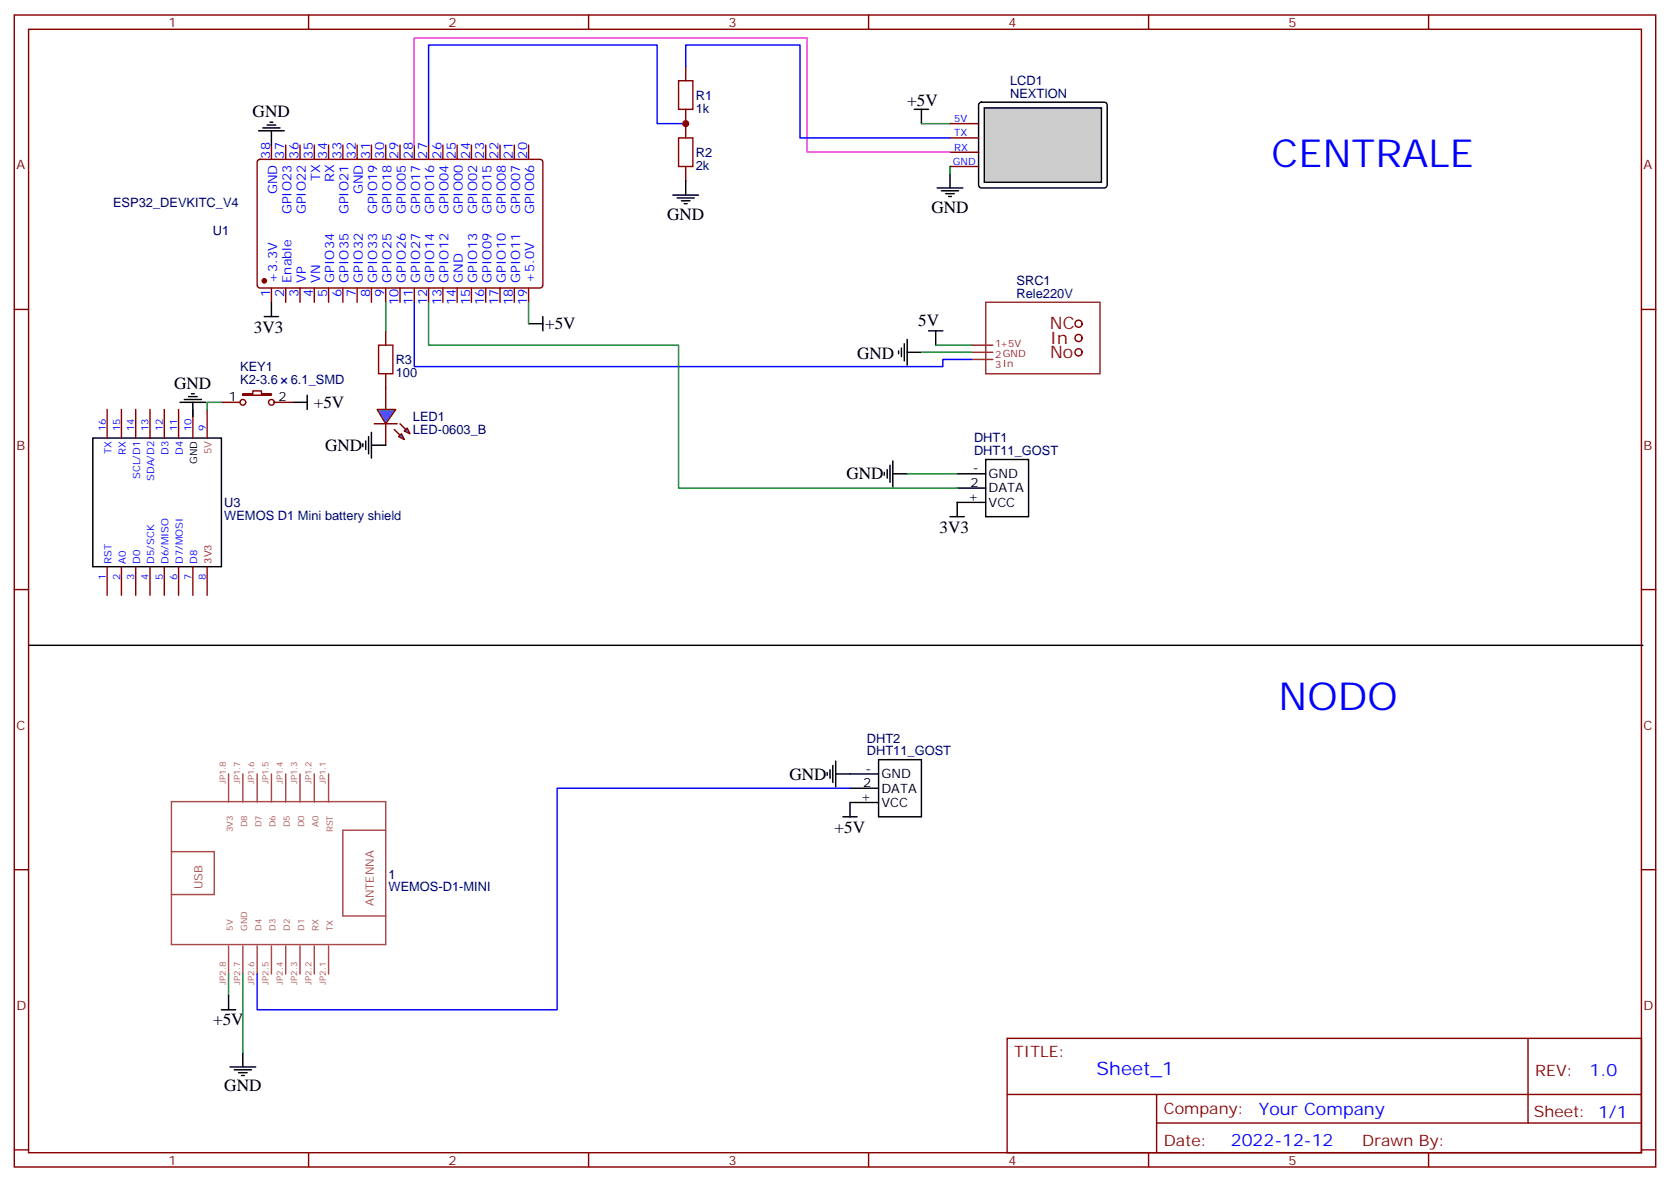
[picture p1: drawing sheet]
<svg xmlns="http://www.w3.org/2000/svg" width="412mm" height="292mm" viewBox="0 0 412 292" stroke-linecap="round" stroke-linejoin="round" font-family="sans-serif">
<g fill="none" stroke="#870000" stroke-width=".35">
<path d="M3.5 3.7h405.4v284.3h-405.4zM7.1 7.2h398.2v277.3h-398.2zM76.2 3.7v3.5M145.3 3.7v3.5M214.5 3.7v3.5M283.6 3.7v3.5M352.8 3.7v3.5M63.7 39.5l.5-.2h69.1a.71 .71 0 0 1 .8 .7v30.4a.76 .76 0 0 1-.8 .7h-69.1a.76 .76 0 0 1-.7-.7v-30.4zM67 35.8v3.5M70.6 35.8v3.5M74.1 35.8v3.5M77.6 35.8v3.5"/>
<path d="M81.1 35.8v3.5M84.7 35.8v3.5M88.2 35.8v3.5M91.7 35.8v3.5M95.2 35.8v3.5M98.8 35.8v3.5M102.3 35.8v3.5M105.8 35.8v3.5M109.4 35.8v3.5M112.9 35.8v3.5M116.4 35.8v3.5M119.9 35.8v3.5"/>
<path d="M123.5 35.8v3.5M127 35.8v3.5M130.5 35.8v3.5M3.5 76.4h3.6M67 71.1v3.5M70.6 71.1v3.5M74.1 71.1v3.5M77.6 71.1v3.5M81.1 71.1v3.5M84.7 71.1v3.5M88.2 71.1v3.5M91.7 71.1v3.5"/>
<path d="M95.2 71.1v3.5M98.8 71.1v3.5M102.3 71.1v3.5M105.8 71.1v3.5M109.4 71.1v3.5M112.9 71.1v3.5M116.4 71.1v3.5M119.9 71.1v3.5M123.5 71.1v3.5M127 71.1v3.5M130.5 71.1v3.5M405.3 76.4h3.6"/>
<path d="M3.5 145.5h3.6M405.3 145.5h3.6M3.5 214.7h3.6M405.3 214.7h3.6M248.7 256.3h156.6v28.2h-156.6zM377.3 256.3v20.9M248.7 270.1h156.5M285.6 277.2h119.6M285.6 270.1v14.2M3.5 283.8h3.6M76.2 284.5v3.5M145.3 284.5v3.5"/>
<path d="M214.5 284.5v3.5M283.6 284.5v3.5M352.8 284.5v3.5M405.3 283.8h3.6"/>
</g>
<circle cx="65.3" cy="69.3" r=".53" fill="#870000" stroke="#870000" stroke-width=".35"/>
<path d="M241.9 25.4l.5-.2h30.3a.71 .71 0 0 1 .7 .7v19.8a.76 .76 0 0 1-.7 .7h-30.3a.76 .76 0 0 1-.7-.7v-19.8z" fill="#fff" stroke="#000" stroke-width=".35"/>
<path d="M243.1 26.6h28.9v18.4h-28.9z" fill="#ccc" stroke="#000" stroke-width=".35"/>
<g fill="none" stroke="#870000" stroke-width=".35">
<path d="M169.3 16.4v3.5M169.3 27v7M234.6 30.5h7.1M234.6 34h7.1M234.6 37.6h7.1M169.3 41.1v3.5M234.6 41.1h7.1M26.5 101.1v7M30 101.1v7M33.5 101.1v7M37 101.1v7M40.6 101.1v7"/>
<path d="M44.1 101.1v7M47.6 101.1v7M51.2 101.1v7M26.5 139.9v7M30 139.9v7M33.5 139.9v7M37 139.9v7M40.6 139.9v7M44.1 139.9v7M47.6 139.9v7M51.2 139.9v7"/>
<circle cx="266.3" cy="79.9" r=".88"/>
<circle cx="266.3" cy="87" r=".88"/>
<circle cx="266.3" cy="83.4" r=".88"/>
</g>
<path d="M243.4 74.6h28.2v17.7h-28.2zM239.9 87h5.3M239.9 88.7h5.3M239.9 85.2h5.3" fill="none" stroke="#8c2424" stroke-width=".35"/>
<g fill="none" stroke="#000" stroke-width=".35">
<path d="M63.9 32.3h6.3M64.9 31.6h4.2M66 30.9h2.1M66.7 30.2h.7M67 32.3v3.5M225.8 27h3.5M227.5 27v3.5M166.2 48.2h6.3M167.2 48.9h4.2M168.3 49.6h2.1M169 50.3h.7M169.3 44.6v3.6"/>
<path d="M231.4 46.4h6.4M232.5 47.1h4.2M233.5 47.8h2.2M234.2 48.5h.7M234.6 42.9v3.5M65.3 78.1h3.5M67 74.6v3.5M44.4 99.3h6.4M45.5 98.6h4.2M46.6 97.9h2.1M47.3 97.2h.7M47.6 99.3v3.5"/>
<path d="M72.3 99.3h3.5M75.8 97.5v3.6M221.9 86.6v.7M222.6 85.9v2.1M223.3 84.8v4.3M224 87h3.5M224 83.8v6.3M229.3 81.7h3.5M231.1 81.7v3.5M22.9 108.1h31.8v31.8h-31.8zM218.4 116.6v.7M219.1 115.9v2.1"/>
<path d="M219.8 114.8v4.3M220.5 116.9h3.5M220.5 113.8v6.3M236.4 116.9h7M243.4 113.4h10.6v14.1h-10.6zM234.6 127.5h3.5M236.4 120.5h7M243.4 124h-7v3.5"/>
</g>
<path d="M227.5 30.5h7.1M234.6 41.1v1.8M227.5 87h12.4M231.1 85.2h8.8M224 116.9h12.4" fill="none" stroke="#008700" stroke-width=".35"/>
<path d="M102.3 35.8v-26.5h97v28.3h35.3" fill="none" stroke="#f0f" stroke-width=".35"/>
<path d="M167.6 19.9h3.5v7.1h-3.5zM167.6 34h3.5v7.1h-3.5z" fill="none" stroke="#a10000" stroke-width=".35"/>
<path d="M169.3 16.4v-5.3h28.3v22.9h37M169.3 30.5h-7v-19.4h-56.5v24.7M102.3 74.6v15.9h130.5v-1.8h7.1" fill="none" stroke="#00f" stroke-width=".35"/>
<path d="M93.1 101.1h4.6l-2.5 3.5z" fill="#09f" stroke="#870000" stroke-width=".35"/>
<path d="M92.4 104.6h5.7z" fill="#f00" stroke="#870000" stroke-width=".35"/>
<g fill="#870000" stroke="#870000" stroke-width=".35">
<path d="M98.8 104.6l1.4 1.4z"/>
<path d="M97.4 106l1.4 1.4z"/>
</g>
<g fill="#09f" stroke="#870000" stroke-width=".35">
<path d="M100.5 105.7l.7 1.4-1.4-.7z"/>
<path d="M98.4 107.8l.7-.7 .7 1.4z"/>
</g>
<g fill="none" stroke="#870000" stroke-width=".35">
<path d="M54.7 99.3h4.6M60 97.2h2.4v-.7h2.2v.7h2.4v.3h-7zM67.7 99.3h4.6M95.2 81.7v3.5M95.2 92.3v8.8M95.2 104.6v5.3"/>
<circle cx="60" cy="99.3" r=".71"/>
<circle cx="67" cy="99.3" r=".71"/>
</g>
<g fill="none" stroke="#000" stroke-width=".35">
<path d="M130.5 79.9h3.6M134.1 78.1v3.6M89.6 109.5v.7M90.3 108.8v2.1M91 107.8v4.2M91.7 109.9h3.5M91.7 106.7v6.4M7.1 159.3h398.6M204.3 190.7v.7M205 190v2.1M205.7 188.9v4.2M206.4 191h10.6"/>
<path d="M206.4 187.9v6.3M209.9 194.6h7.1M217 187.5h10.5v14.1h-10.5zM217 198.1h-7.1v3.5M208.1 201.6h3.6M54.7 249.2h3.5M56.4 245.7v3.5M60 259.8v3.5M56.8 263.3h6.3M57.9 264.1h4.2M58.9 264.8h2.1M59.6 265.5h.7"/>
</g>
<path d="M93.5 85.2h3.5v7.1h-3.5z" fill="none" stroke="#a10000" stroke-width=".35"/>
<path d="M95.2 74.6v7.1M105.8 74.6v10.6h61.8v35.3h68.8M130.5 74.6v5.3M54.7 99.3h-3.5v1.8M56.4 240.4v5.3M60 240.4v19.4" fill="none" stroke="#008700" stroke-width=".35"/>
<g fill="none" stroke="#a64a4a" stroke-width=".35">
<path d="M42.3 197.9h52.9v35.2h-52.9zM56.4 191v7M60 191v7M63.5 191v7M67 191v7M70.6 191v7M74.1 191v7M77.6 191v7M81.1 191v7M42.3 210.2h10.6v10.6h-10.6M95.2 204.9h-10.5v21.2h10.5M56.4 233.5v6.9"/>
<path d="M60 233.5v6.9M63.5 233.5v6.9M67 233.5v6.9M70.6 233.5v6.9M74.1 233.5v6.9M77.6 233.5v6.9M81.1 233.5v6.9"/>
</g>
<path d="M209.9 194.6h-72.3v54.6h-74.1v-8.8" fill="none" stroke="#00f" stroke-width=".35"/>
<circle cx="169.3" cy="30.5" r=".88" fill="#c00"/>
<g font-size="9.5" fill="#00f">
<text x="314" y="41.1">CENTRALE</text>
<text x="315.7" y="175.2">NODO</text>
</g>
<text font-size="4.6" fill="#00f" x="270.8" y="265.3">Sheet_1</text>
<g font-size="4.2">
<text x="62.4" y="28.9">GND</text>
<text x="224" y="26.3">+5V</text>
<text x="230" y="52.5">GND</text>
<text x="164.8" y="54.2">GND</text>
<text x="62.7" y="82.1">3V3</text>
<text x="134.6" y="81.3">+5V</text>
<text x="226.7" y="80.5">5V</text>
<text x="211.7" y="88.7">GND</text>
<text x="43" y="96">GND</text>
<text x="77.5" y="100.7">+5V</text>
<text x="80.3" y="111.3">GND</text>
<text x="209" y="118.3">GND</text>
<text x="232" y="131.5">3V3</text>
<text x="194.9" y="192.4">GND</text>
<text x="206.1" y="205.5">+5V</text>
<text x="52.6" y="253.1">+5V</text>
<text x="55.4" y="269.3">GND</text>
</g>
<g font-size="4.2" fill="#800">
<text x="259.3" y="81.3">NC</text>
<text x="259.3" y="84.8">In</text>
<text x="259.3" y="88.4">No</text>
</g>
<g font-size="4.2" fill="#00f">
<text x="392.5" y="265.6">1.0</text>
<text x="310.9" y="275.1">Your Company</text>
<text x="304" y="282.9">2022-12-12</text>
</g>
<g font-size="3.9" fill="#800">
<text x="250.5" y="260.9">TITLE:</text>
<text x="379.1" y="265.6">REV:</text>
<text x="287.4" y="275.1">Company:</text>
<text x="378.7" y="275.7">Sheet: 1/1</text>
<text x="287.4" y="282.8">Date:</text>
<text x="336.4" y="282.8">Drawn By:</text>
</g>
<g font-size="3.2" fill="#800">
<text x="41.6" y="6.7">1</text>
<text x="110.8" y="6.7">2</text>
<text x="179.9" y="6.7">3</text>
<text x="249.1" y="6.7">4</text>
<text x="318.2" y="6.7">5</text>
<text x="4.1" y="41.8">A</text>
<text x="405.9" y="41.8">A</text>
<text x="4.1" y="110.9">B</text>
<text x="405.9" y="110.9">B</text>
<text x="4.1" y="180.1">C</text>
<text x="405.9" y="180.1">C</text>
<text x="4.1" y="249.2">D</text>
<text x="405.9" y="249.2">D</text>
<text x="41.6" y="287.5">1</text>
<text x="110.8" y="287.5">2</text>
<text x="179.9" y="287.5">3</text>
<text x="249.1" y="287.5">4</text>
<text x="318.2" y="287.5">5</text>
</g>
<g font-size="3.2" fill="#000080">
<text x="249.4" y="21">LCD1</text>
<text x="171.8" y="27.8">1k</text>
<text x="171.8" y="24.6">R1</text>
<text x="249.4" y="24.2">NEXTION</text>
<text x="171.8" y="41.9">2k</text>
<text x="171.8" y="38.7">R2</text>
<text x="27.9" y="51.1">ESP32_DEVKITC_V4</text>
<text x="52.6" y="58.1">U1</text>
<text x="251" y="70.4">SRC1</text>
<text x="251" y="73.6">Rele220V</text>
<text x="97.7" y="89.9">R3</text>
<text x="59.3" y="94.7">K2-3.6</text>
<text x="59.3" y="91.5">KEY1</text>
<text x="71.8" y="94.7">6.1_SMD</text>
<text x="97.7" y="93.1">100</text>
<text x="102" y="107.2">LED-0603_B</text>
<text x="102" y="104">LED1</text>
<text x="240.5" y="112.4">DHT11_GOST</text>
<text x="240.5" y="109.2">DHT1</text>
<text x="55.4" y="125.1">U3</text>
<text x="55.4" y="128.2">WEMOS D1 Mini battery shield</text>
<text x="214.1" y="183.3">DHT2</text>
<text x="214.1" y="186.4">DHT11_GOST</text>
<text x="96" y="219.8">WEMOS-D1-MINI</text>
<text x="96" y="216.9">1</text>
</g>
<g font-size="3.2" fill="#00f">
<text x="66.7" y="39.2" transform="rotate(-90 66.7 39.2)">38</text>
<text x="70.2" y="39.2" transform="rotate(-90 70.2 39.2)">37</text>
<text x="73.7" y="39.2" transform="rotate(-90 73.7 39.2)">36</text>
<text x="77.3" y="39.2" transform="rotate(-90 77.3 39.2)">35</text>
<text x="80.8" y="39.2" transform="rotate(-90 80.8 39.2)">34</text>
<text x="84.3" y="39.2" transform="rotate(-90 84.3 39.2)">33</text>
<text x="87.8" y="39.2" transform="rotate(-90 87.8 39.2)">32</text>
<text x="91.4" y="39.2" transform="rotate(-90 91.4 39.2)">31</text>
<text x="94.9" y="39.2" transform="rotate(-90 94.9 39.2)">30</text>
<text x="98.4" y="39.2" transform="rotate(-90 98.4 39.2)">29</text>
<text x="102" y="39.2" transform="rotate(-90 102 39.2)">28</text>
<text x="105.5" y="39.2" transform="rotate(-90 105.5 39.2)">27</text>
<text x="109" y="39.2" transform="rotate(-90 109 39.2)">26</text>
<text x="112.5" y="39.2" transform="rotate(-90 112.5 39.2)">25</text>
<text x="116.1" y="39.2" transform="rotate(-90 116.1 39.2)">24</text>
<text x="119.6" y="39.2" transform="rotate(-90 119.6 39.2)">23</text>
<text x="123.1" y="39.2" transform="rotate(-90 123.1 39.2)">22</text>
<text x="126.6" y="39.2" transform="rotate(-90 126.6 39.2)">21</text>
<text x="130.2" y="39.2" transform="rotate(-90 130.2 39.2)">20</text>
<text x="68.4" y="47.9" transform="rotate(-90 68.4 47.9)">GND</text>
<text x="79" y="44.8" transform="rotate(-90 79 44.8)">TX</text>
<text x="82.5" y="45" transform="rotate(-90 82.5 45)">RX</text>
<text x="89.6" y="47.9" transform="rotate(-90 89.6 47.9)">GND</text>
<text x="72" y="52.9" transform="rotate(-90 72 52.9)">GPIO23</text>
<text x="75.5" y="52.9" transform="rotate(-90 75.5 52.9)">GPIO22</text>
<text x="86.1" y="52.9" transform="rotate(-90 86.1 52.9)">GPIO21</text>
<text x="93.1" y="52.9" transform="rotate(-90 93.1 52.9)">GPIO19</text>
<text x="96.7" y="52.9" transform="rotate(-90 96.7 52.9)">GPIO18</text>
<text x="100.2" y="52.9" transform="rotate(-90 100.2 52.9)">GPIO05</text>
<text x="103.7" y="52.9" transform="rotate(-90 103.7 52.9)">GPIO17</text>
<text x="107.2" y="52.9" transform="rotate(-90 107.2 52.9)">GPIO16</text>
<text x="110.8" y="52.9" transform="rotate(-90 110.8 52.9)">GPIO04</text>
<text x="114.3" y="52.9" transform="rotate(-90 114.3 52.9)">GPIO00</text>
<text x="117.8" y="52.9" transform="rotate(-90 117.8 52.9)">GPIO02</text>
<text x="121.4" y="52.9" transform="rotate(-90 121.4 52.9)">GPIO15</text>
<text x="124.9" y="52.9" transform="rotate(-90 124.9 52.9)">GPIO08</text>
<text x="128.4" y="52.9" transform="rotate(-90 128.4 52.9)">GPIO07</text>
<text x="131.9" y="52.9" transform="rotate(-90 131.9 52.9)">GPIO06</text>
<text x="68.4" y="69.8" transform="rotate(-90 68.4 69.8)">+3.3V</text>
<text x="72" y="69.8" transform="rotate(-90 72 69.8)">Enable</text>
<text x="75.5" y="69.8" transform="rotate(-90 75.5 69.8)">VP</text>
<text x="79" y="69.8" transform="rotate(-90 79 69.8)">VN</text>
<text x="82.5" y="69.8" transform="rotate(-90 82.5 69.8)">GPIO34</text>
<text x="86.1" y="69.8" transform="rotate(-90 86.1 69.8)">GPIO35</text>
<text x="89.6" y="69.8" transform="rotate(-90 89.6 69.8)">GPIO32</text>
<text x="93.1" y="69.8" transform="rotate(-90 93.1 69.8)">GPIO33</text>
<text x="96.7" y="69.8" transform="rotate(-90 96.7 69.8)">GPIO25</text>
<text x="100.2" y="69.8" transform="rotate(-90 100.2 69.8)">GPIO26</text>
<text x="103.7" y="69.8" transform="rotate(-90 103.7 69.8)">GPIO27</text>
<text x="107.2" y="69.8" transform="rotate(-90 107.2 69.8)">GPIO14</text>
<text x="110.8" y="69.8" transform="rotate(-90 110.8 69.8)">GPIO12</text>
<text x="114.3" y="69.8" transform="rotate(-90 114.3 69.8)">GND</text>
<text x="117.8" y="69.8" transform="rotate(-90 117.8 69.8)">GPIO13</text>
<text x="121.4" y="69.8" transform="rotate(-90 121.4 69.8)">GPIO09</text>
<text x="124.9" y="69.8" transform="rotate(-90 124.9 69.8)">GPIO10</text>
<text x="128.4" y="69.8" transform="rotate(-90 128.4 69.8)">GPIO11</text>
<text x="131.9" y="69.8" transform="rotate(-90 131.9 69.8)">+5.0V</text>
<text x="66.7" y="73.3" transform="rotate(-90 66.7 73.3)">1</text>
<text x="70.2" y="73.3" transform="rotate(-90 70.2 73.3)">2</text>
<text x="73.7" y="73.3" transform="rotate(-90 73.7 73.3)">3</text>
<text x="77.3" y="73.3" transform="rotate(-90 77.3 73.3)">4</text>
<text x="80.8" y="73.3" transform="rotate(-90 80.8 73.3)">5</text>
<text x="84.3" y="73.3" transform="rotate(-90 84.3 73.3)">6</text>
<text x="87.8" y="73.3" transform="rotate(-90 87.8 73.3)">7</text>
<text x="91.4" y="73.3" transform="rotate(-90 91.4 73.3)">8</text>
<text x="94.9" y="73.3" transform="rotate(-90 94.9 73.3)">9</text>
<text x="98.4" y="75.3" transform="rotate(-90 98.4 75.3)">10</text>
<text x="102" y="75.3" transform="rotate(-90 102 75.3)">11</text>
<text x="105.5" y="75.3" transform="rotate(-90 105.5 75.3)">12</text>
<text x="109" y="75.3" transform="rotate(-90 109 75.3)">13</text>
<text x="112.5" y="75.3" transform="rotate(-90 112.5 75.3)">14</text>
<text x="116.1" y="75.3" transform="rotate(-90 116.1 75.3)">15</text>
<text x="119.6" y="75.3" transform="rotate(-90 119.6 75.3)">16</text>
<text x="123.1" y="75.3" transform="rotate(-90 123.1 75.3)">17</text>
<text x="126.6" y="75.3" transform="rotate(-90 126.6 75.3)">18</text>
<text x="130.2" y="75.3" transform="rotate(-90 130.2 75.3)">19</text>
</g>
<g font-size="3.2">
<text x="56.5" y="99">1</text>
<text x="68.8" y="99">2</text>
<text x="240.2" y="116.6">-</text>
<text x="244.1" y="118">GND</text>
<text x="239.1" y="123.6">+</text>
<text x="239.6" y="120.1">2</text>
<text x="244.1" y="121.5">DATA</text>
<text x="244.1" y="125.1">VCC</text>
<text x="213.8" y="190.7">-</text>
<text x="212.6" y="197.7">+</text>
<text x="213.2" y="194.2">2</text>
<text x="217.7" y="192.1">GND</text>
<text x="217.7" y="195.6">DATA</text>
<text x="217.7" y="199.1">VCC</text>
</g>
<g font-size="2.8" fill="#a54b4b">
<text x="50" y="219.4" transform="rotate(-90 50 219.4)">USB</text>
<text x="92.3" y="223.6" transform="rotate(-90 92.3 223.6)">ANTENNA</text>
</g>
<g font-size="2.5" fill="#00f">
<text x="235.7" y="30.2">5V</text>
<text x="235.7" y="33.7">TX</text>
<text x="235.3" y="40.7">GND</text>
<text x="235.7" y="37.2">RX</text>
<text x="26.1" y="106.4" transform="rotate(-90 26.1 106.4)">16</text>
<text x="29.6" y="106.4" transform="rotate(-90 29.6 106.4)">15</text>
<text x="33.2" y="106.4" transform="rotate(-90 33.2 106.4)">14</text>
<text x="36.7" y="106.4" transform="rotate(-90 36.7 106.4)">13</text>
<text x="40.2" y="106.4" transform="rotate(-90 40.2 106.4)">12</text>
<text x="43.7" y="106.4" transform="rotate(-90 43.7 106.4)">11</text>
<text x="47.3" y="106.4" transform="rotate(-90 47.3 106.4)">10</text>
<text x="50.8" y="106.4" transform="rotate(-90 50.8 106.4)">9</text>
<text x="27.5" y="112" transform="rotate(-90 27.5 112)">TX</text>
<text x="31" y="112.2" transform="rotate(-90 31 112.2)">RX</text>
<text x="41.6" y="112.3" transform="rotate(-90 41.6 112.3)">D3</text>
<text x="45.2" y="112.3" transform="rotate(-90 45.2 112.3)">D4</text>
<text x="34.6" y="118.2" transform="rotate(-90 34.6 118.2)">SCL/D1</text>
<text x="38.1" y="118.7" transform="rotate(-90 38.1 118.7)">SDA/D2</text>
<text x="26.1" y="143.2" transform="rotate(-90 26.1 143.2)">1</text>
<text x="27.5" y="139.2" transform="rotate(-90 27.5 139.2)">RST</text>
<text x="29.6" y="143.2" transform="rotate(-90 29.6 143.2)">2</text>
<text x="31" y="139.2" transform="rotate(-90 31 139.2)">A0</text>
<text x="33.2" y="143.2" transform="rotate(-90 33.2 143.2)">3</text>
<text x="34.6" y="139.2" transform="rotate(-90 34.6 139.2)">D0</text>
<text x="36.7" y="143.2" transform="rotate(-90 36.7 143.2)">4</text>
<text x="38.1" y="139.2" transform="rotate(-90 38.1 139.2)">D5/SCK</text>
<text x="40.2" y="143.2" transform="rotate(-90 40.2 143.2)">5</text>
<text x="41.6" y="139.2" transform="rotate(-90 41.6 139.2)">D6/MISO</text>
<text x="43.7" y="143.2" transform="rotate(-90 43.7 143.2)">6</text>
<text x="45.2" y="139.2" transform="rotate(-90 45.2 139.2)">D7/MOSI</text>
<text x="47.3" y="143.2" transform="rotate(-90 47.3 143.2)">7</text>
<text x="48.7" y="139.2" transform="rotate(-90 48.7 139.2)">D8</text>
<text x="50.8" y="143.2" transform="rotate(-90 50.8 143.2)">8</text>
</g>
<g font-size="2.5" fill="#8d2323">
<text x="245.7" y="88.4">2GND</text>
<text x="245.7" y="85.5">1+5V</text>
<text x="245.7" y="90.8">3In</text>
</g>
<text font-size="2.5" fill="#f60" x="52.2" y="112.1" transform="rotate(-90 52.2 112.1)">5V</text>
<text font-size="2.5" x="48.7" y="114.5" transform="rotate(-90 48.7 114.5)">GND</text>
<text font-size="2.5" fill="#f00" x="52.2" y="139.2" transform="rotate(-90 52.2 139.2)">3V3</text>
<g font-size="2.1" fill="#a54b4b">
<text x="55.7" y="193.6" transform="rotate(-90 55.7 193.6)">JP1.8</text>
<text x="59.3" y="193.6" transform="rotate(-90 59.3 193.6)">JP1.7</text>
<text x="62.8" y="193.6" transform="rotate(-90 62.8 193.6)">JP1.6</text>
<text x="66.3" y="193.6" transform="rotate(-90 66.3 193.6)">JP1.5</text>
<text x="69.9" y="193.6" transform="rotate(-90 69.9 193.6)">JP1.4</text>
<text x="73.4" y="193.6" transform="rotate(-90 73.4 193.6)">JP1.3</text>
<text x="76.9" y="193.6" transform="rotate(-90 76.9 193.6)">JP1.2</text>
<text x="80.4" y="193.6" transform="rotate(-90 80.4 193.6)">JP1.1</text>
<text x="57.5" y="205.4" transform="rotate(-90 57.5 205.4)">3V3</text>
<text x="61" y="204.2" transform="rotate(-90 61 204.2)">D8</text>
<text x="64.5" y="204.2" transform="rotate(-90 64.5 204.2)">D7</text>
<text x="68.1" y="204.2" transform="rotate(-90 68.1 204.2)">D6</text>
<text x="71.6" y="204.2" transform="rotate(-90 71.6 204.2)">D5</text>
<text x="75.1" y="204.2" transform="rotate(-90 75.1 204.2)">D0</text>
<text x="78.7" y="204" transform="rotate(-90 78.7 204)">A0</text>
<text x="82.2" y="205.4" transform="rotate(-90 82.2 205.4)">RST</text>
<text x="57.5" y="229.8" transform="rotate(-90 57.5 229.8)">5V</text>
<text x="61" y="229.8" transform="rotate(-90 61 229.8)">GND</text>
<text x="64.5" y="229.8" transform="rotate(-90 64.5 229.8)">D4</text>
<text x="68.1" y="229.8" transform="rotate(-90 68.1 229.8)">D3</text>
<text x="71.6" y="229.8" transform="rotate(-90 71.6 229.8)">D2</text>
<text x="75.1" y="229.8" transform="rotate(-90 75.1 229.8)">D1</text>
<text x="78.7" y="229.8" transform="rotate(-90 78.7 229.8)">RX</text>
<text x="82.2" y="229.8" transform="rotate(-90 82.2 229.8)">TX</text>
<text x="55.7" y="243.1" transform="rotate(-90 55.7 243.1)">JP2.8</text>
<text x="59.3" y="243.1" transform="rotate(-90 59.3 243.1)">JP2.7</text>
<text x="62.8" y="243.1" transform="rotate(-90 62.8 243.1)">JP2.6</text>
<text x="66.3" y="243.1" transform="rotate(-90 66.3 243.1)">JP2.5</text>
<text x="69.9" y="243.1" transform="rotate(-90 69.9 243.1)">JP2.4</text>
<text x="73.4" y="243.1" transform="rotate(-90 73.4 243.1)">JP2.3</text>
<text x="76.9" y="243.1" transform="rotate(-90 76.9 243.1)">JP2.2</text>
<text x="80.4" y="243.1" transform="rotate(-90 80.4 243.1)">JP2.1</text>
</g>
</svg>
